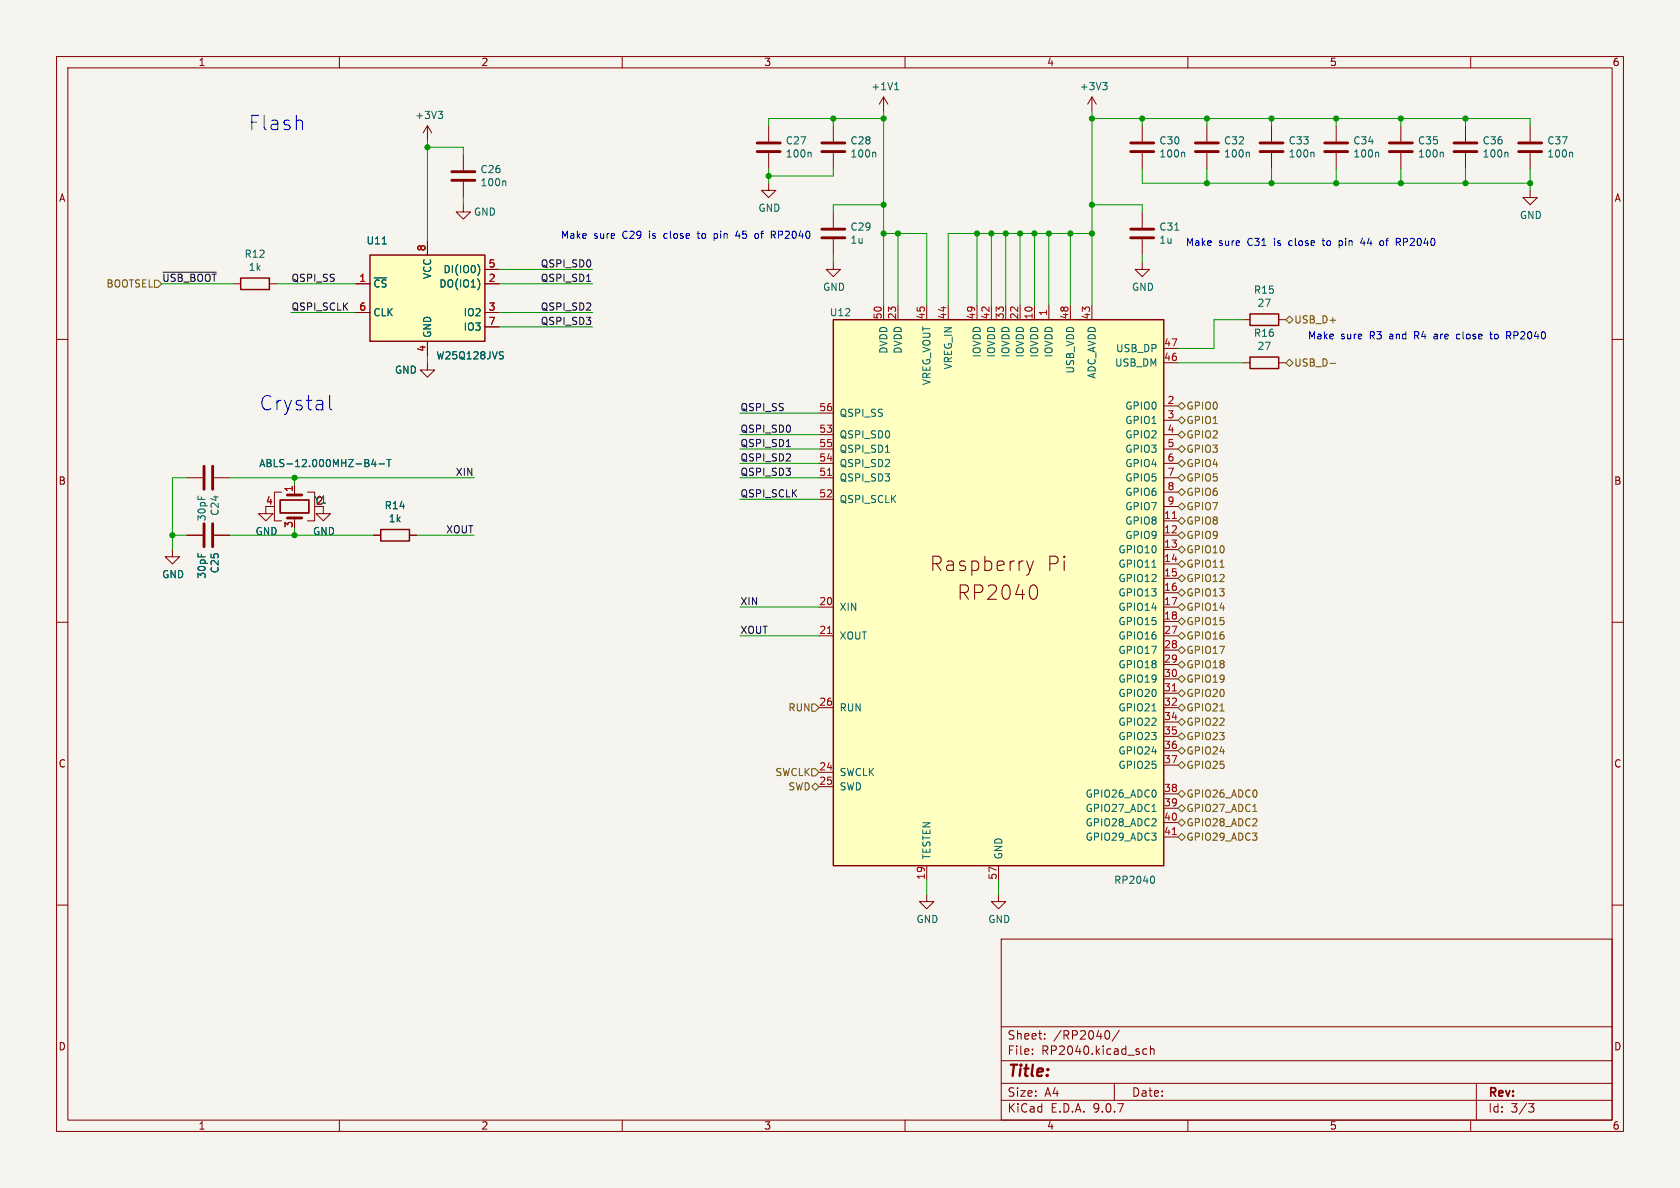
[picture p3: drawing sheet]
<svg xmlns="http://www.w3.org/2000/svg" width="297mm" height="210mm" viewBox="0 0 297 210" stroke-linecap="round" stroke-linejoin="round" font-family="sans-serif">
<path d="M0 0h297v210h-297z" fill="#f5f4ef" stroke="#f5f4ef" stroke-width=".18"/>
<g fill="none" stroke="#840000" stroke-width=".18">
<path d="M10 10h277v190h-277zM12 12h273v186h-273zM60 10v2M110 10v2M160 10v2M210 10v2M260 10v2M10 60h2M285 60h2M10 110h2M285 110h2M163.8 158.1v1.3h1.3l-1.3 1.3-1.2-1.3h1.2"/>
<path d="M10 160h2M177 166h108v32h-108zM285 160h2M60 198v2M110 198v2M160 198v2M177 194.5h108M177 191.5h108M177 187.5h108M177 181.5h108M182.5 186.3v.1M182.5 185.5v.1"/>
<path d="M184.7 183.6v.1M184.7 182.8v.1M195.7 182.2a.81 .81 0 0 1 .6 .6 .81 .81 0 0 1-.3 .8l-.3 .1M197 191.5v3M197.9 182.1l-1.3 2M202 186.1l.3 .3 .4-.1M202.7 185.5l-.4-.1-.3 .3M203.4 185.5l.2-.1 .4 .1v.9M203.4 184.9v1.5M210 198v2M260 198v2M261 191.5v6.5"/>
<path d="M270.2 195.1h1l-.5 .6 .4 .1 .1 .5-.3 .3h-.4"/>
</g>
<path d="M65.4 45.1h20.3v15.2h-20.3z" fill="#ffffc2"/>
<path d="M65.4 45.1h20.3v15.2h-20.3zM67.3 93.6h5.1v2h-5.1z" fill="none" stroke="#840000" stroke-width=".25"/>
<g fill="none" stroke="#840000" stroke-width=".18">
<path d="M193 17.1l-.7 1.3M193 17.1l.8 1.3M193 17.1v2.6M75.6 22.2v2.6M75.6 22.2l-.8 1.3M75.6 22.2l.7 1.3M147.3 22.2v2.8M147.3 27.1v2.7M201.9 22.2v2.8M201.9 27.1v2.7M201.9 37.5v2.8M62.9 50.2h2.5"/>
<path d="M62.9 55.2h2.5M75.6 42.5v2.6M85.7 50.2h2.6M85.7 55.2h2.6M85.7 47.6h2.6M85.7 57.8h2.6M201.9 46.4v1.2h1.3l-1.3 1.3-1.2-1.3h1.2M201.9 42.3v2.8M75.6 64.1v1.3h1.2l-1.2 1.3-1.3-1.3h1.3M75.6 60.3v2.6M66 94.6h1.3M72.4 94.6h1.3"/>
</g>
<path d="M77.5 19.7h.7l-.4 .5M194.9 14.6h.8l-.4 .5M195.5 15.1l.2 .2v.3l-.2 .3M78 20.2l.2 .2v.3l-.2 .3M154.6 26.9l.2 .2v.7M209.3 26.9l.1 .2v.7M67.6 43.1h.7M84.5 46.8a1.49 1.49 0 0 1 0 1.8M84.8 49.8v.9M207.7 40.7h.7M88.5 62.2h.5M88.7 62.8l.3 .3-.3 .3" fill="none" stroke="#006464" stroke-width=".18"/>
<path d="M145.3 25.3h4.1M145.3 26.8h4.1M199.9 25.3h4.1M199.9 26.8h4.1M199.9 40.5h4.1M199.9 42h4.1" fill="none" stroke="#840000" stroke-width=".51"/>
<path d="M147.3 56.5h58.4v96.5h-58.4z" fill="#ffffc2"/>
<path d="M42.5 49.1h5.1v2.1h-5.1zM147.3 56.5h58.4v96.5h-58.4zM221 55.5h5.1v2h-5.1zM221 63.1h5.1v2.1h-5.1z" fill="none" stroke="#840000" stroke-width=".25"/>
<g fill="none" stroke="#840000" stroke-width=".18">
<path d="M156.2 17.1v2.6M156.2 17.1l-.8 1.3M156.2 17.1l.8 1.3M81.9 36.2v1.3h1.3l-1.3 1.2-1.3-1.2h1.3M81.9 27.3v2.8M81.9 32.1v2.8M135.9 32.4v1.3h1.3l-1.3 1.2-1.3-1.2h1.3M135.9 22.2v2.8M135.9 27.1v2.7M147.3 37.5v2.8M213.4 22.2v2.8M213.4 27.1v2.7"/>
<path d="M224.8 22.2v2.8M224.8 27.1v2.7M236.2 22.2v2.8M236.2 27.1v2.7M247.6 22.2v2.8M247.6 27.1v2.7M259.1 22.2v2.8M259.1 27.1v2.7M270.5 33.7v1.2h1.3l-1.3 1.3-1.3-1.3h1.3M270.5 22.2v2.8M270.5 27.1v2.7M41.3 50.2h1.2"/>
<path d="M47.6 50.2h1.3M62.9 50.2h2.5M62.9 55.2h2.5M75.6 42.5v2.6M85.7 50.2h2.6M85.7 55.2h2.6M85.7 47.6h2.6M85.7 57.8h2.6M147.3 46.4v1.2h1.3l-1.3 1.3-1.3-1.3h1.3M147.3 42.3v2.8M156.2 54v2.5M158.7 54v2.5"/>
<path d="M163.8 54v2.5M167.6 54v2.5M172.7 54v2.5M175.3 54v2.5M177.8 54v2.5M180.3 54v2.5M182.9 54v2.5M185.4 54v2.5M189.2 54v2.5M193 54v2.5M219.7 56.5h1.3M226.1 56.5h1.2"/>
<path d="M75.6 60.3v2.6M144.8 73h2.5M144.8 76.8h2.5M144.8 79.4h2.5M205.7 76.8h2.6M205.7 79.4h2.6M205.7 61.6h2.6M205.7 64.1h2.6M205.7 71.8h2.6M205.7 74.3h2.6M219.7 64.1h1.3M226.1 64.1h1.2"/>
<path d="M30.5 97.2v1.2h1.2l-1.2 1.3-1.3-1.3h1.3M33 84.5h2.8M33 94.6h2.8M37.8 84.5h2.8M37.8 94.6h2.8M47 89.5v1.3h1.3l-1.3 1.3-1.3-1.3h1.3M48.3 89.5h.2M49.8 87h-1.3v5.1h1.3M52.1 85.7v1.3M52.1 91.6v.5M54.4 87h1.2v5.1h-1.2M57.1 89.5v1.3h1.3l-1.3 1.3-1.2-1.3h1.2"/>
<path d="M66 94.6h1.3M72.4 94.6h1.3M144.8 81.9h2.5M144.8 84.5h2.5M144.8 88.3h2.5M181.5 99.2l.6 1.7M182.7 99.2l-.6 1.7M205.7 81.9h2.6M205.7 84.5h2.6M205.7 87h2.6M205.7 89.5h2.6M205.7 92.1h2.6"/>
<path d="M205.7 94.6h2.6M205.7 97.2h2.6M205.7 99.7h2.6M144.8 107.3h2.5M144.8 112.4h2.5M182.1 100.9l-.2 .6M183.1 103.5a1.9 1.9 0 0 1 0 2.3M205.7 107.3h2.6M205.7 112.4h2.6M205.7 102.2h2.6M205.7 104.8h2.6M205.7 109.9h2.6"/>
<path d="M205.7 114.9h2.6M205.7 117.5h2.6M144.8 125.1h2.5M144.8 136.5h2.5M144.8 139.1h2.5M205.7 125.1h2.6M205.7 120h2.6M205.7 122.6h2.6M205.7 127.6h2.6M205.7 130.2h2.6M205.7 132.7h2.6M205.7 135.3h2.6"/>
<path d="M163.8 153v2.6M176.5 158.1v1.3h1.3l-1.3 1.3-1.2-1.3h1.2M176.5 153v2.6M205.7 140.3h2.6M205.7 142.9h2.6M205.7 145.4h2.6M205.7 148h2.6"/>
</g>
<g fill="none" stroke="#006464" stroke-width=".18">
<path d="M158.2 15.9h.7M158.3 14.9l.2-.3v1.3M89.2 32l.2 .2v.6M143.2 26.9l.2 .2v.7M220.7 26.9l.2 .2v.7M232.1 26.9l.2 .2v.7M243.5 26.9l.2 .2v.7M255 26.9l.2 .2v.7M266.4 26.9l.2 .2v.7M277.8 26.9l.2 .2v.7M67.6 43.1h.7M84.5 46.8a1.49 1.49 0 0 1 0 1.8"/>
<path d="M84.8 49.8v.9M88.5 62.2h.5M88.7 62.8l.3 .3-.3 .3M156.5 80h.8M64.9 81.8l.3 .3v.3l-.2 .1M65.1 81.3l.1 .2-.1 .3M66 81.2l-.3 .9h.8M66.3 81.6v.9M67 82h1M68.4 81.2h.7M68.8 81.2v1.3M203.7 100.3h.7"/>
<path d="M203.7 125.7h.7M203.7 143.5h.7M203.8 154.9a.79 .79 0 0 1 0 1.3"/>
</g>
<path d="M146.3 84h.7M207.3 91.7h.7M146.3 112h.7M207.3 122.1h.7M207.3 147.5h.7" fill="none" stroke="#a90000" stroke-width=".18"/>
<g fill="none" stroke="#840000" stroke-width=".51">
<path d="M79.9 30.4h4M79.9 31.9h4M133.9 25.3h4M133.9 26.8h4M211.3 25.3h4.1M211.3 26.8h4.1M222.8 25.3h4M222.8 26.8h4M234.2 25.3h4.1M234.2 26.8h4.1M245.6 25.3h4.1M245.6 26.8h4.1"/>
<path d="M257 25.3h4.1M257 26.8h4.1M268.5 25.3h4M268.5 26.8h4M145.3 40.5h4.1M145.3 42h4.1M36.1 82.4v4.1M36.1 92.6v4M37.6 82.4v4.1M37.6 92.6v4M50.8 87.5h2.5M50.8 91.6h2.5"/>
</g>
<path d="M49.5 88.4h5.1v2.3h-5.1z" fill="none" stroke="#840000" stroke-width=".3"/>
<g fill="none" stroke="#725600" stroke-width=".18">
<path d="M27.3 49.5h.6l.7 .7-.7 .6h-.6zM227.3 56.5l.7-.6 .6 .6-.6 .7zM208.3 71.8l.6-.7 .6 .7-.6 .6zM208.3 76.8l.6-.6 .6 .6-.6 .7zM208.3 74.3l.6-.6 .6 .6-.6 .6zM208.3 79.4l.6-.7 .6 .7-.6 .6zM227.3 64.1l.7-.6 .6 .6-.6 .7zM235.2 64.2h.9M208.3 84.5l.6-.7 .6 .7-.6 .6zM208.3 81.9l.6-.6 .6 .6-.6 .7zM208.3 92.1l.6-.7 .6 .7-.6 .6zM208.3 97.2l.6-.7 .6 .7-.6 .6z"/>
<path d="M208.3 89.5l.6-.6 .6 .6-.6 .7zM208.3 87l.6-.6 .6 .6-.6 .6zM208.3 94.6l.6-.6 .6 .6-.6 .7zM208.3 99.7l.6-.6 .6 .6-.6 .6zM208.3 102.2l.6-.6 .6 .6-.6 .7zM208.3 114.9l.6-.6 .6 .6-.6 .7zM208.3 117.5l.6-.7 .6 .7-.6 .6zM208.3 107.3l.6-.6 .6 .6-.6 .7zM208.3 112.4l.6-.6 .6 .6-.6 .6zM208.3 109.9l.6-.7 .6 .7-.6 .6zM208.3 104.8l.6-.7 .6 .7-.6 .6zM215.7 100.3h.7"/>
<path d="M143.5 135.9h.6l.7 .6-.7 .7h-.6zM143.5 139.1l.6-.7 .7 .7-.7 .6zM143.5 124.5h.6l.7 .6-.7 .6h-.6zM208.3 132.7l.6-.6 .6 .6-.6 .7zM208.3 127.6l.6-.6 .6 .6-.6 .7zM208.3 122.6l.6-.7 .6 .7-.6 .6zM208.3 120l.6-.6 .6 .6-.6 .7zM208.3 135.3l.6-.7 .6 .7-.6 .6zM208.3 130.2l.6-.7 .6 .7-.6 .6zM208.9 124.5l.6 .6-.6 .6-.6-.6zM215.7 125.7h.7M208.3 145.4l.6-.6 .6 .6-.6 .7z"/>
<path d="M208.3 142.9l.6-.7 .6 .7-.6 .6zM208.3 140.3l.6-.6 .6 .6-.6 .7zM208.9 147.3l.6 .7-.6 .6-.6-.6zM221.5 143.5h.7"/>
</g>
<path d="M28.8 48.1h9.4M103.7 49.7h.7M139 79h.7" fill="none" stroke="#0f0f0f" stroke-width=".18"/>
<g fill="none" stroke="#009600" stroke-width=".18">
<path d="M156.2 19.7v34.3M193 19.7v34.3M75.6 24.8v17.7M75.6 26h6.3v1.3M81.9 34.9v1.3M135.9 29.8v2.6M147.3 29.8v1.3h-11.4M147.3 21v1.2M156.2 21h-20.3v1.2M156.2 36.2h-8.9v1.3M193 21h77.5v1.2M193 36.2h8.9v1.3"/>
<path d="M201.9 29.8v2.6h68.6M201.9 21v1.2M213.4 21v1.2M213.4 29.8v2.6M224.8 21v1.2M224.8 29.8v2.6M236.2 21v1.2M236.2 29.8v2.6M247.6 21v1.2M247.6 29.8v2.6M259.1 21v1.2M259.1 29.8v2.6"/>
<path d="M270.5 29.8v3.9M28.6 50.2h12.7M48.9 50.2h14M51.4 55.2h11.5M88.3 47.6h16.5M88.3 55.2h16.5M88.3 50.2h16.5M88.3 57.8h16.5M147.3 45.1v1.3M156.2 41.3h7.6v12.7M158.7 41.3v12.7M172.7 41.3v12.7"/>
<path d="M175.3 41.3v12.7M177.8 41.3v12.7M180.3 41.3v12.7M182.9 41.3v12.7M185.4 41.3v12.7M189.2 41.3v12.7M193 41.3h-25.4v12.7M201.9 45.1v1.3M219.7 56.5h-5.1v5.1h-6.3M75.6 62.9v1.2M130.8 76.8h14M130.8 73h14"/>
<path d="M130.8 79.4h14M208.3 64.1h11.4M30.5 94.6h2.5M33 84.5h-2.5v12.7M40.6 84.5h43.2M40.6 94.6h25.4M52.1 84.5v1.2M52.1 93.3v1.3M73.7 94.6h10.1M130.8 84.5h14M130.8 88.3h14M130.8 81.9h14"/>
<path d="M130.8 112.4h14M130.8 107.3h14M163.8 155.6v2.5M176.5 155.6v2.5"/>
</g>
<g fill="none" stroke="#0000c2" stroke-width=".18">
<path d="M123.2 41.3h.5M123.4 40.9l.1 1.2M126.3 41.3v1.3M126.3 42.1h.3M126.6 41.3h-.3M130.4 40.8l-.3 .9h.7M133.6 41.3h.3l.2 .2v.5l-.2 .1h-.3M136.4 40.9h.4l.3 .2-.1 .4h-.6M136.7 41.5l.4 .6M233.7 42.6h.5M233.9 42.1l.1 1.2M236.7 42.6v1.2"/>
<path d="M236.7 43.3l.4 .1M237.1 42.6h-.4M240.9 42.1l-.3 .9h.7M244.1 42.6h.3l.2 .2-.1 .5h-.4M246.8 42.1h.5l.3 .3-.2 .3-.6 .1M247.1 42.8l.5 .6M253.7 59.1h-.1M253.7 59.4l-.2 .2 .2 .3M258 59.1h-.4l-.1 .2v.5l.5 .1M263.4 59.1h.4M263.5 58.6v1.1l.3 .2M266.4 58.6h.5l.2 .3-.1 .3-.6 .1"/>
<path d="M266.7 59.3l.4 .6M58.3 69.9v2.2l.3 .4"/>
</g>
<g fill="#009600" stroke="#009600" stroke-width=".18">
<circle cx="30.5" cy="94.6" r=".46"/>
<circle cx="52.1" cy="84.5" r=".46"/>
<circle cx="52.1" cy="94.6" r=".46"/>
<circle cx="75.6" cy="26" r=".46"/>
<circle cx="172.7" cy="41.3" r=".46"/>
<circle cx="201.9" cy="21" r=".46"/>
<circle cx="193" cy="21" r=".46"/>
<circle cx="193" cy="41.3" r=".46"/>
<circle cx="189.2" cy="41.3" r=".46"/>
<circle cx="185.4" cy="41.3" r=".46"/>
<circle cx="182.9" cy="41.3" r=".46"/>
<circle cx="193" cy="36.2" r=".46"/>
<circle cx="213.4" cy="32.4" r=".46"/>
<circle cx="224.8" cy="21" r=".46"/>
<circle cx="224.8" cy="32.4" r=".46"/>
<circle cx="236.2" cy="32.4" r=".46"/>
<circle cx="213.4" cy="21" r=".46"/>
<circle cx="156.2" cy="21" r=".46"/>
<circle cx="156.2" cy="36.2" r=".46"/>
<circle cx="147.3" cy="21" r=".46"/>
<circle cx="156.2" cy="41.3" r=".46"/>
<circle cx="158.7" cy="41.3" r=".46"/>
<circle cx="135.9" cy="31.1" r=".46"/>
<circle cx="177.8" cy="41.3" r=".46"/>
<circle cx="175.3" cy="41.3" r=".46"/>
<circle cx="180.3" cy="41.3" r=".46"/>
<circle cx="247.6" cy="21" r=".46"/>
<circle cx="236.2" cy="21" r=".46"/>
<circle cx="247.6" cy="32.4" r=".46"/>
<circle cx="259.1" cy="21" r=".46"/>
<circle cx="259.1" cy="32.4" r=".46"/>
<circle cx="270.5" cy="32.4" r=".46"/>
</g>
<g font-size="3.5" fill="#0000c2">
<text x="43.8" y="23.2">Flash</text>
<text x="45.7" y="72.8">Crystal</text>
</g>
<g font-size="3.5" fill="#840000">
<text x="164.3" y="101.2">Raspberry</text>
<text x="185" y="101.2">Pi</text>
<text x="169.2" y="106.3">RP2040</text>
</g>
<text font-size="2.8" fill="#840000" x="178" y="190.9">Title:</text>
<g font-size="2.1" fill="#840000">
<text x="178" y="184">Sheet:</text>
<text x="186.2" y="184">/RP2040/</text>
<text x="178" y="186.7">File:</text>
<text x="184.1" y="186.7">RP2040.kicad_sch</text>
<text x="178" y="196.9">KiCad</text>
<text x="178" y="194.1">Size:</text>
<text x="184.7" y="194.1">A4</text>
<text x="185.7" y="196.9">E.D.A.</text>
<text x="193.3" y="196.9">9.0.7</text>
<text x="200" y="194.1">Date:</text>
<text x="263" y="194.3">Rev:</text>
<text x="263" y="196.9">Id:</text>
<text x="267.1" y="196.9">3/3</text>
</g>
<g font-size="1.8" fill="#840000">
<text x="35" y="11.9">1</text>
<text x="85" y="11.9">2</text>
<text x="135" y="11.9">3</text>
<text x="185" y="11.9">4</text>
<text x="235" y="11.9">5</text>
<text x="285" y="11.9">6</text>
<text x="10.3" y="35.9">A</text>
<text x="285.3" y="35.9">A</text>
<text x="10.3" y="85.9">B</text>
<text x="285.3" y="85.9">B</text>
<text x="10.3" y="135.9">C</text>
<text x="285.3" y="135.9">C</text>
<text x="10.3" y="185.9">D</text>
<text x="285.3" y="185.9">D</text>
<text x="35" y="199.9">1</text>
<text x="85" y="199.9">2</text>
<text x="135" y="199.9">3</text>
<text x="185" y="199.9">4</text>
<text x="235" y="199.9">5</text>
<text x="285" y="199.9">6</text>
</g>
<g font-size="1.8" fill="#006464">
<text x="153.9" y="16.2">+1V1</text>
<text x="190.8" y="16.2">+3V3</text>
<text x="73.3" y="21.2">+3V3</text>
<text x="138.8" y="28">100n</text>
<text x="138.8" y="25.7">C27</text>
<text x="150.3" y="28">100n</text>
<text x="150.3" y="25.7">C28</text>
<text x="204.9" y="28">100n</text>
<text x="204.9" y="25.7">C30</text>
<text x="216.3" y="28">100n</text>
<text x="216.3" y="25.7">C32</text>
<text x="227.7" y="28">100n</text>
<text x="227.7" y="25.7">C33</text>
<text x="239.2" y="28">100n</text>
<text x="239.2" y="25.7">C34</text>
<text x="250.6" y="28">100n</text>
<text x="250.6" y="25.7">C35</text>
<text x="262" y="28">100n</text>
<text x="262" y="25.7">C36</text>
<text x="273.4" y="28">100n</text>
<text x="273.4" y="25.7">C37</text>
<text x="84.8" y="33.1">100n</text>
<text x="84.8" y="30.8">C26</text>
<text x="83.7" y="38.3">GND</text>
<text x="134" y="37.6">GND</text>
<text x="150.3" y="41">C29</text>
<text x="204.9" y="41">C31</text>
<text x="268.6" y="38.9">GND</text>
<text x="43.1" y="45.8">R12</text>
<text x="64.7" y="43.4">U11</text>
<text x="150.3" y="43.3">1u</text>
<text x="204.9" y="43.3">1u</text>
<text x="43.9" y="48.1">1k</text>
<text x="65.9" y="51">~{CS}</text>
<text x="76.4" y="49.4" transform="rotate(-90 76.4 49.4)">VCC</text>
<text x="77.6" y="51">DO(IO1)</text>
<text x="78.3" y="48.5">DI(IO0)</text>
<text x="145.4" y="51.6">GND</text>
<text x="200" y="51.6">GND</text>
<text x="221.6" y="52.1">R15</text>
<text x="65.9" y="56.1">CLK</text>
<text x="76.4" y="59.8" transform="rotate(-90 76.4 59.8)">GND</text>
<text x="81.9" y="56.1">IO2</text>
<text x="81.9" y="58.6">IO3</text>
<text x="146.6" y="56.1">U12</text>
<text x="221.6" y="59.7">R16</text>
<text x="222.2" y="54.4">27</text>
<text x="77" y="63.7">W25Q128JVS</text>
<text x="157.1" y="62.6" transform="rotate(-90 157.1 62.6)">DVDD</text>
<text x="159.6" y="62.6" transform="rotate(-90 159.6 62.6)">DVDD</text>
<text x="168.5" y="65.4" transform="rotate(-90 168.5 65.4)">VREG_IN</text>
<text x="173.6" y="63.3" transform="rotate(-90 173.6 63.3)">IOVDD</text>
<text x="176.1" y="63.3" transform="rotate(-90 176.1 63.3)">IOVDD</text>
<text x="178.7" y="63.3" transform="rotate(-90 178.7 63.3)">IOVDD</text>
<text x="181.2" y="63.3" transform="rotate(-90 181.2 63.3)">IOVDD</text>
<text x="183.7" y="63.3" transform="rotate(-90 183.7 63.3)">IOVDD</text>
<text x="186.3" y="63.3" transform="rotate(-90 186.3 63.3)">IOVDD</text>
<text x="197" y="65">USB_DM</text>
<text x="197.2" y="62.5">USB_DP</text>
<text x="222.2" y="62.1">27</text>
<text x="69.7" y="66.3">GND</text>
<text x="164.7" y="68.2" transform="rotate(-90 164.7 68.2)">VREG_VOUT</text>
<text x="190.1" y="66.1" transform="rotate(-90 190.1 66.1)">USB_VDD</text>
<text x="193.9" y="67" transform="rotate(-90 193.9 67)">ADC_AVDD</text>
<text x="148.3" y="73.9">QSPI_SS</text>
<text x="148.3" y="77.7">QSPI_SD0</text>
<text x="198.8" y="72.6">GPIO0</text>
<text x="198.8" y="75.2">GPIO1</text>
<text x="198.8" y="77.7">GPIO2</text>
<text x="45.7" y="82.8">ABLS-12.000MHZ-B4-T</text>
<text x="148.3" y="80.2">QSPI_SD1</text>
<text x="148.3" y="82.8">QSPI_SD2</text>
<text x="198.8" y="80.2">GPIO3</text>
<text x="198.8" y="82.8">GPIO4</text>
<text x="55.4" y="89.2">Y1</text>
<text x="148.3" y="85.3">QSPI_SD3</text>
<text x="148.3" y="89.1">QSPI_SCLK</text>
<text x="198.8" y="85.3">GPIO5</text>
<text x="198.8" y="87.9">GPIO6</text>
<text x="36.6" y="92.2" transform="rotate(-90 36.6 92.2)">30pF</text>
<text x="38.9" y="91.3" transform="rotate(-90 38.9 91.3)">C24</text>
<text x="45.1" y="94.8">GND</text>
<text x="55.2" y="94.8">GND</text>
<text x="67.9" y="90.2">R14</text>
<text x="68.6" y="92.5">1k</text>
<text x="198.8" y="90.4">GPIO7</text>
<text x="198.8" y="92.9">GPIO8</text>
<text x="198.8" y="95.5">GPIO9</text>
<text x="38.9" y="101.4" transform="rotate(-90 38.9 101.4)">C25</text>
<text x="197.6" y="98">GPIO10</text>
<text x="197.6" y="100.6">GPIO11</text>
<text x="28.6" y="102.4">GND</text>
<text x="36.6" y="102.4" transform="rotate(-90 36.6 102.4)">30pF</text>
<text x="197.6" y="103.1">GPIO12</text>
<text x="197.6" y="105.6">GPIO13</text>
<text x="148.3" y="108.2">XIN</text>
<text x="148.3" y="113.3">XOUT</text>
<text x="197.6" y="108.2">GPIO14</text>
<text x="197.6" y="110.7">GPIO15</text>
<text x="197.6" y="113.3">GPIO16</text>
<text x="197.6" y="115.8">GPIO17</text>
<text x="197.6" y="118.3">GPIO18</text>
<text x="148.3" y="126">RUN</text>
<text x="197.6" y="120.9">GPIO19</text>
<text x="197.6" y="123.4">GPIO20</text>
<text x="197.6" y="126">GPIO21</text>
<text x="197.6" y="128.5">GPIO22</text>
<text x="197.6" y="131">GPIO23</text>
<text x="148.3" y="137.4">SWCLK</text>
<text x="197.6" y="133.6">GPIO24</text>
<text x="197.6" y="136.1">GPIO25</text>
<text x="148.3" y="139.9">SWD</text>
<text x="191.8" y="141.2">GPIO26_ADC0</text>
<text x="191.8" y="143.7">GPIO27_ADC1</text>
<text x="191.8" y="146.3">GPIO28_ADC2</text>
<text x="191.8" y="148.8">GPIO29_ADC3</text>
<text x="164.7" y="152" transform="rotate(-90 164.7 152)">TESTEN</text>
<text x="177.4" y="152" transform="rotate(-90 177.4 152)">GND</text>
<text x="196.9" y="156.4">RP2040</text>
<text x="161.9" y="163.4">GND</text>
<text x="174.6" y="163.4">GND</text>
</g>
<g font-size="1.8" fill="#a90000">
<text x="75.3" y="44.5" transform="rotate(-90 75.3 44.5)">8</text>
<text x="86.3" y="47.4">5</text>
<text x="63.4" y="49.9">1</text>
<text x="86.3" y="49.9">2</text>
<text x="63.4" y="55">6</text>
<text x="86.3" y="55">3</text>
<text x="86.3" y="57.5">7</text>
<text x="156" y="56.6" transform="rotate(-90 156 56.6)">50</text>
<text x="158.5" y="56.6" transform="rotate(-90 158.5 56.6)">23</text>
<text x="163.6" y="56.6" transform="rotate(-90 163.6 56.6)">45</text>
<text x="167.4" y="56.6" transform="rotate(-90 167.4 56.6)">44</text>
<text x="172.5" y="56.6" transform="rotate(-90 172.5 56.6)">49</text>
<text x="175" y="56.6" transform="rotate(-90 175 56.6)">42</text>
<text x="177.5" y="56.6" transform="rotate(-90 177.5 56.6)">33</text>
<text x="180.1" y="56.6" transform="rotate(-90 180.1 56.6)">22</text>
<text x="182.6" y="56.6" transform="rotate(-90 182.6 56.6)">10</text>
<text x="185.2" y="56" transform="rotate(-90 185.2 56)">1</text>
<text x="189" y="56.6" transform="rotate(-90 189 56.6)">48</text>
<text x="192.8" y="56.6" transform="rotate(-90 192.8 56.6)">43</text>
<text x="75.3" y="62.3" transform="rotate(-90 75.3 62.3)">4</text>
<text x="205.7" y="61.3">47</text>
<text x="205.7" y="63.9">46</text>
<text x="206.3" y="71.5">2</text>
<text x="144.7" y="72.8">56</text>
<text x="144.7" y="76.6">53</text>
<text x="206.3" y="74">3</text>
<text x="206.3" y="76.6">4</text>
<text x="144.7" y="79.1">55</text>
<text x="144.7" y="81.7">54</text>
<text x="206.3" y="79.1">5</text>
<text x="206.3" y="81.7">6</text>
<text x="46.9" y="89.3">4</text>
<text x="51.8" y="87.1" transform="rotate(-90 51.8 87.1)">1</text>
<text x="55.8" y="89.3">2</text>
<text x="144.7" y="84.2">51</text>
<text x="144.7" y="88">52</text>
<text x="206.3" y="84.2">7</text>
<text x="206.3" y="86.7">8</text>
<text x="206.3" y="89.3">9</text>
<text x="51.8" y="93.4" transform="rotate(-90 51.8 93.4)">3</text>
<text x="205.7" y="91.8">11</text>
<text x="205.7" y="94.4">12</text>
<text x="205.7" y="96.9">13</text>
<text x="205.7" y="99.4">14</text>
<text x="205.7" y="102">15</text>
<text x="144.7" y="107.1">20</text>
<text x="205.7" y="104.5">16</text>
<text x="205.7" y="107.1">17</text>
<text x="144.7" y="112.1">21</text>
<text x="205.7" y="109.6">18</text>
<text x="205.7" y="112.1">27</text>
<text x="205.7" y="114.7">28</text>
<text x="205.7" y="117.2">29</text>
<text x="205.7" y="119.8">30</text>
<text x="144.7" y="124.8">26</text>
<text x="205.7" y="122.3">31</text>
<text x="205.7" y="124.8">32</text>
<text x="205.7" y="127.4">34</text>
<text x="205.7" y="129.9">35</text>
<text x="144.7" y="136.3">24</text>
<text x="205.7" y="132.5">36</text>
<text x="205.7" y="135">37</text>
<text x="144.7" y="138.8">25</text>
<text x="205.7" y="140.1">38</text>
<text x="205.7" y="142.6">39</text>
<text x="205.7" y="145.2">40</text>
<text x="205.7" y="147.7">41</text>
<text x="163.6" y="155.6" transform="rotate(-90 163.6 155.6)">19</text>
<text x="176.3" y="155.6" transform="rotate(-90 176.3 155.6)">57</text>
</g>
<g font-size="1.8" fill="#0f0f0f">
<text x="95.5" y="47.4">QSPI_SD0</text>
<text x="28.6" y="49.9">~{USB_BOOT}</text>
<text x="51.4" y="49.9">QSPI_SS</text>
<text x="95.5" y="49.9">QSPI_SD1</text>
<text x="51.4" y="55">QSPI_SCLK</text>
<text x="95.5" y="55">QSPI_SD2</text>
<text x="95.5" y="57.5">QSPI_SD3</text>
<text x="130.8" y="76.6">QSPI_SD0</text>
<text x="130.8" y="72.8">QSPI_SS</text>
<text x="130.8" y="81.7">QSPI_SD2</text>
<text x="130.8" y="79.1">QSPI_SD1</text>
<text x="80.5" y="84.2">XIN</text>
<text x="130.8" y="84.2">QSPI_SD3</text>
<text x="130.8" y="88">QSPI_SCLK</text>
<text x="78.8" y="94.4">XOUT</text>
<text x="130.8" y="107.1">XIN</text>
<text x="130.8" y="112.1">XOUT</text>
</g>
<g font-size="1.8" fill="#0000c2">
<text x="99.1" y="42.3">Make</text>
<text x="104.9" y="42.3">sure</text>
<text x="110.2" y="42.3">C29</text>
<text x="115" y="42.3">is</text>
<text x="117.8" y="42.3">close</text>
<text x="124" y="42.3">to</text>
<text x="127.1" y="42.3">pin</text>
<text x="131.1" y="42.3">45</text>
<text x="134.7" y="42.3">of</text>
<text x="137.8" y="42.3">RP2040</text>
<text x="209.5" y="43.6">Make</text>
<text x="215.4" y="43.6">sure</text>
<text x="220.7" y="43.6">C31</text>
<text x="225.5" y="43.6">is</text>
<text x="228.3" y="43.6">close</text>
<text x="234.5" y="43.6">to</text>
<text x="237.6" y="43.6">pin</text>
<text x="241.6" y="43.6">44</text>
<text x="245.2" y="43.6">of</text>
<text x="248.3" y="43.6">RP2040</text>
<text x="231.1" y="60.1">Make</text>
<text x="237" y="60.1">sure</text>
<text x="242.3" y="60.1">R3</text>
<text x="245.9" y="60.1">and</text>
<text x="250.5" y="60.1">R4</text>
<text x="254.2" y="60.1">are</text>
<text x="258.4" y="60.1">close</text>
<text x="264.6" y="60.1">to</text>
<text x="267.6" y="60.1">RP2040</text>
</g>
<g font-size="1.8" fill="#725600">
<text x="18.7" y="51">BOOTSEL</text>
<text x="228.7" y="57.4">USB_D+</text>
<text x="228.7" y="65">USB_D-</text>
<text x="209.7" y="72.6">GPIO0</text>
<text x="209.7" y="77.7">GPIO2</text>
<text x="209.7" y="75.2">GPIO1</text>
<text x="209.7" y="80.2">GPIO3</text>
<text x="209.7" y="82.8">GPIO4</text>
<text x="209.7" y="85.3">GPIO5</text>
<text x="209.7" y="87.9">GPIO6</text>
<text x="209.7" y="92.9">GPIO8</text>
<text x="209.7" y="90.4">GPIO7</text>
<text x="209.7" y="95.5">GPIO9</text>
<text x="209.7" y="98">GPIO10</text>
<text x="209.7" y="100.6">GPIO11</text>
<text x="209.7" y="103.1">GPIO12</text>
<text x="209.7" y="105.6">GPIO13</text>
<text x="209.7" y="108.2">GPIO14</text>
<text x="209.7" y="113.3">GPIO16</text>
<text x="209.7" y="110.7">GPIO15</text>
<text x="209.7" y="115.8">GPIO17</text>
<text x="209.7" y="118.3">GPIO18</text>
<text x="139.3" y="126">RUN</text>
<text x="209.7" y="123.4">GPIO20</text>
<text x="209.7" y="120.9">GPIO19</text>
<text x="209.7" y="126">GPIO21</text>
<text x="209.7" y="128.5">GPIO22</text>
<text x="209.7" y="131">GPIO23</text>
<text x="137" y="137.4">SWCLK</text>
<text x="209.7" y="133.6">GPIO24</text>
<text x="209.7" y="136.1">GPIO25</text>
<text x="139.3" y="139.9">SWD</text>
<text x="209.7" y="143.7">GPIO27_ADC1</text>
<text x="209.7" y="141.2">GPIO26_ADC0</text>
<text x="209.7" y="146.3">GPIO28_ADC2</text>
<text x="209.7" y="148.8">GPIO29_ADC3</text>
</g>
</svg>
